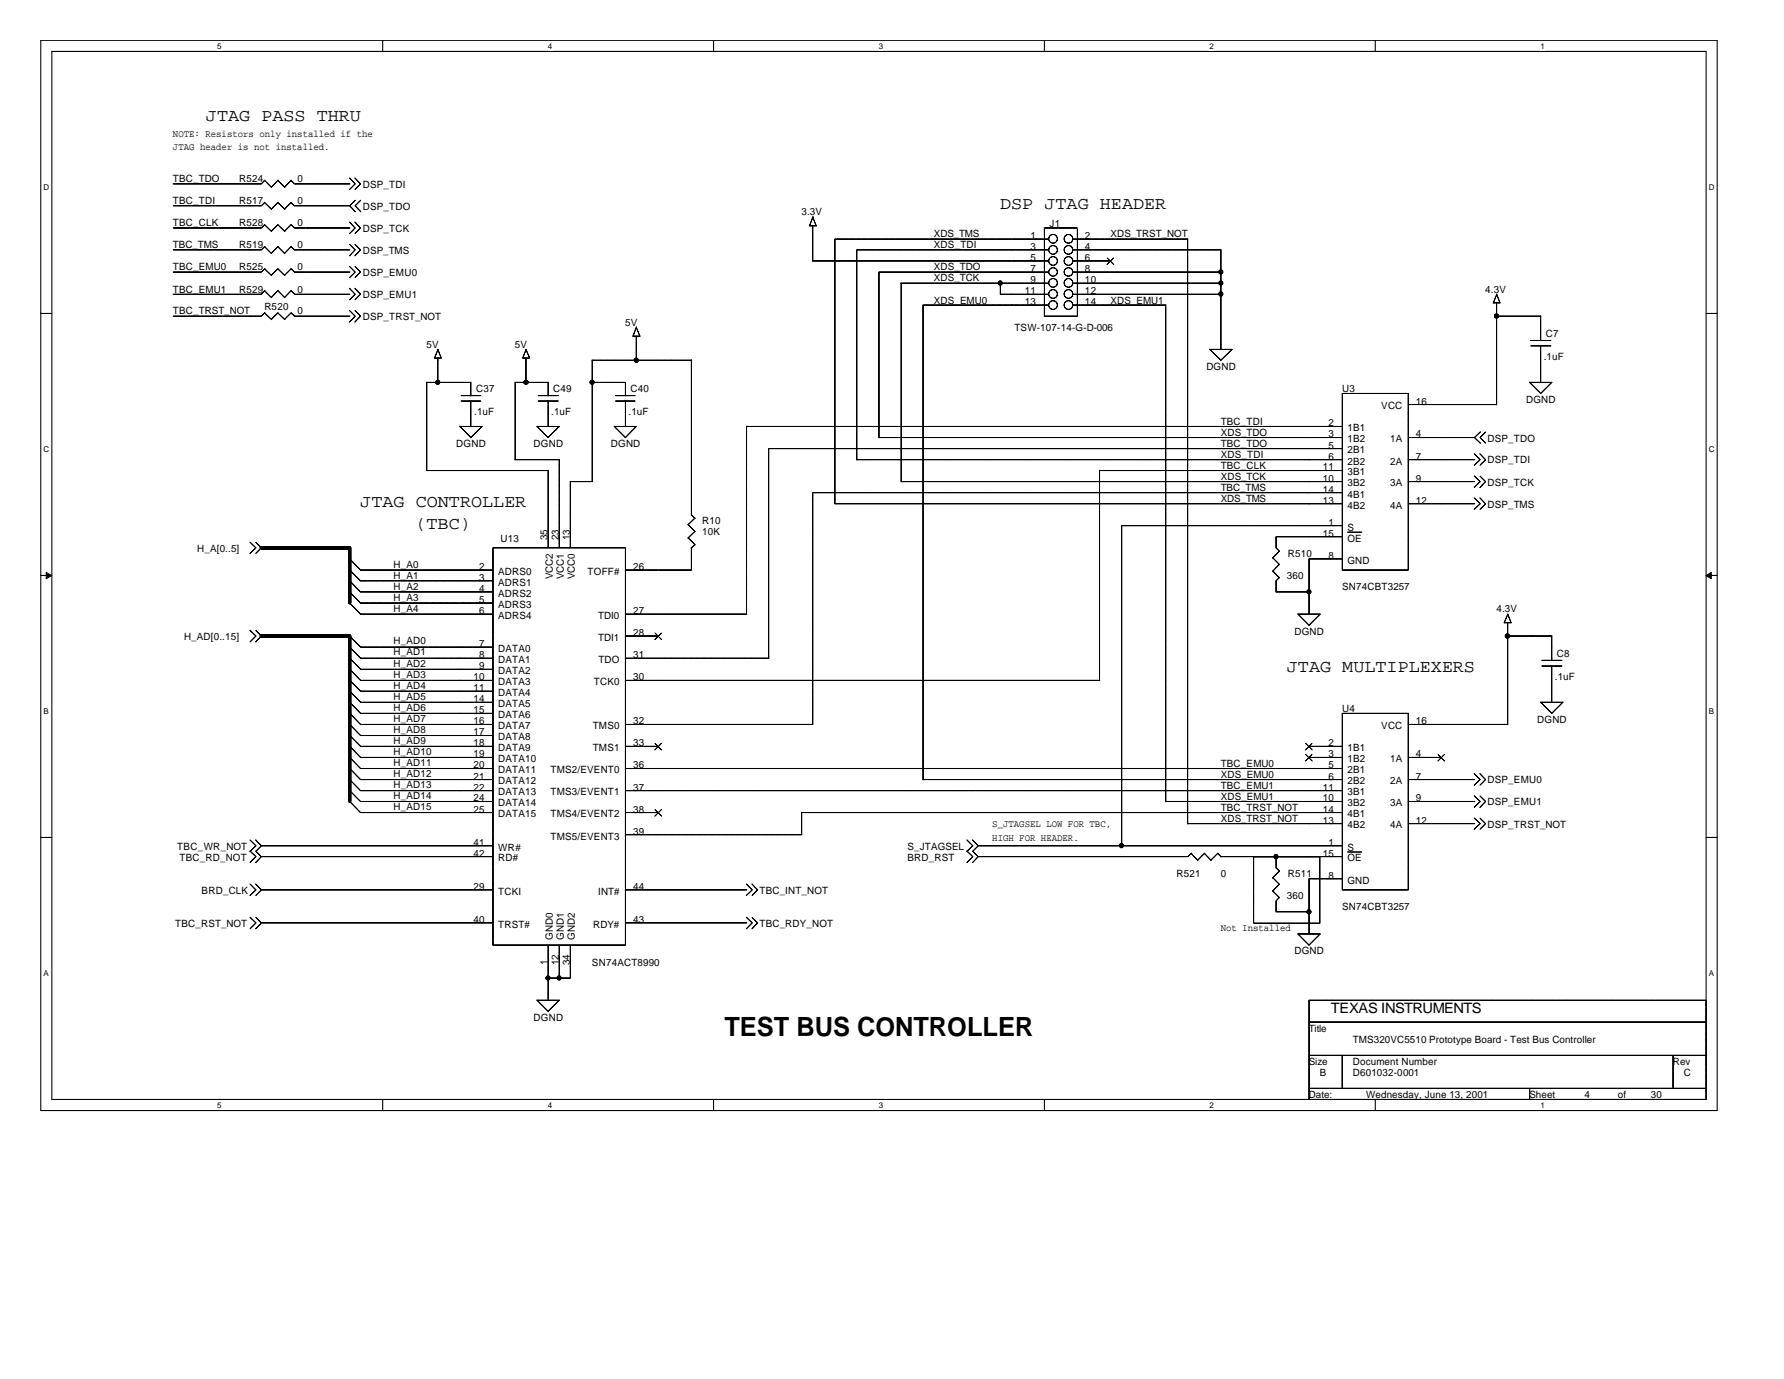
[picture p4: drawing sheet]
<svg xmlns="http://www.w3.org/2000/svg" width="279mm" height="216mm" viewBox="0 0 279 216" stroke-linecap="round" stroke-linejoin="round" font-family="sans-serif">
<path d="M6.4 6.3h262.5v167.6h-262.5zM8.1 8.1h259.1v164h-259.1z" fill="none" stroke="#000" stroke-width=".17"/>
<g fill="#fff">
<path d="M34 6.6h.7v1.4h-.7z"/>
<path d="M34 172.4h.7v1.4h-.7z"/>
</g>
<path d="M59.9 6.3v1.8M59.9 172.1v1.8" fill="none" stroke="#000" stroke-width=".17"/>
<g fill="#fff">
<path d="M85.8 6.6h.7v1.4h-.7z"/>
<path d="M85.8 172.4h.7v1.4h-.7z"/>
</g>
<path d="M111.8 6.3v1.8M111.8 172.1v1.8" fill="none" stroke="#000" stroke-width=".17"/>
<g fill="#fff">
<path d="M137.6 6.6h.7v1.4h-.7z"/>
<path d="M137.6 172.4h.7v1.4h-.7z"/>
</g>
<path d="M163.6 6.3v1.8M163.6 172.1v1.8" fill="none" stroke="#000" stroke-width=".17"/>
<g fill="#fff">
<path d="M189.4 6.6h.7v1.4h-.7z"/>
<path d="M189.4 172.4h.7v1.4h-.7z"/>
</g>
<path d="M215.4 6.3v1.8M215.4 172.1v1.8" fill="none" stroke="#000" stroke-width=".17"/>
<g fill="#fff">
<path d="M241.3 6.6h.6v1.4h-.6z"/>
<path d="M241.3 172.4h.6v1.4h-.6z"/>
<path d="M6.8 28.6h.9v1.4h-.9z"/>
<path d="M267.6 28.6h.9v1.4h-.9z"/>
<path d="M6.8 69.6h.9v1.4h-.9z"/>
<path d="M267.6 69.6h.9v1.4h-.9z"/>
</g>
<path d="M6.4 49.1h1.7M267.2 49.1h1.7" fill="none" stroke="#000" stroke-width=".17"/>
<g fill="#fff">
<path d="M6.8 110.6h.8v1.4h-.8z"/>
<path d="M267.6 110.6h.8v1.4h-.8z"/>
</g>
<path d="M6.4 90.1h1.7M267.2 90.1h1.7" fill="none" stroke="#000" stroke-width=".17"/>
<g fill="#000" stroke="#000" stroke-width=".16">
<path d="M7.2 89.6l.9 .5-.9 .5z" fill-rule="evenodd"/>
<path d="M267.2 90.1l.8-.5v1z" fill-rule="evenodd"/>
</g>
<g fill="#fff">
<path d="M6.8 151.6h.8v1.4h-.8z"/>
<path d="M267.6 151.6h.8v1.4h-.8z"/>
</g>
<g fill="none" stroke="#000" stroke-width=".17">
<path d="M41.4 28.2l1.1 1.1M41.4 31.7l1.1 1.1M41.4 35.2l1.1 1M41.4 38.6l1.1 1.1M41.5 28.2l-.6 .6h-13.8M41.5 35.1l-.6 .6h-13.8M41.5 38.6l-.6 .5h-13.8M41.5 31.7l-.6 .5h-13.8M43.5 28.2l1.1 1.1M43.5 31.7l1.1 1.1M43.5 35.2l1.1 1M43.5 38.6l1.1 1.1"/>
<path d="M43.6 28.2l-1.1 1.1M43.6 31.7l-1.1 1M43.6 35.1l-1.1 1.1M43.6 38.6l-1.1 1.1M45.6 28.2l.6 .6M45.6 31.7l.6 .6M45.6 35.2l.6 .5M45.6 38.6l.6 .6M45.6 28.2l-1 1.1M45.6 31.7l-1 1M45.6 35.1l-1 1.1M45.6 38.6l-1 1.1"/>
<path d="M46.1 28.8h8.7M46.1 35.7h8.7M46.1 39.1h8.7M46.1 32.2h8.7M54.7 27.9l.9 .9-.9 .9M54.7 34.8l.9 .9-.9 .9M54.7 38.2l.9 .9-.9 1M55.6 27.9l.9 .9-.9 .9M55.6 34.8l.9 .9-.9 .9M55.6 38.2l.9 .9-.9 1M55.7 31.3l-.9 .9 .9 1M56.5 31.3l-.9 .9 .9 1"/>
<path d="M126.7 35.4h1.1M127.3 35.4v5.5M127.3 34l.5 1.4M127.3 33.9l-.5 1.5M163.5 35.7h5.2M163.6 35.9v13.6M164.3 37.4h-33.5v41.5M164.3 39.1h-30.1v32.9M168.1 37.4h17.9M168.1 39.1h23.2M168.7 35.9v13.6h-5.2M186 37.4v91.6"/>
<path d="M191.2 39.1v15.6M41.4 42.1l1.1 1M41.4 45.5l1.1 1.1M41.4 49l1.1 1M41.5 42l-.6 .6h-13.8M41.5 45.5l-.6 .6h-13.8M41.5 48.9l-.6 .6h-13.8M43.5 42.1l1.1 1M43.5 45.5l1.1 1.1M43.5 49l1.1 1M43.6 42l-1.1 1.1M43.6 45.5l-1.1 1.1"/>
<path d="M43.6 48.9l-1.1 1.1M45.6 42.1l.6 .5M45.6 45.5l.6 .6M45.6 49l.6 .5M45.6 42l-1 1.1M45.6 45.5l-1 1.1M45.6 48.9l-1 1.1M46.1 42.6h8.7M46.1 46.1h8.7M46.1 49.5h8.7M54.7 41.7l.9 .9-.9 .9M54.7 45.1l.9 1-.9 .9"/>
<path d="M54.7 48.6l.9 .9-.9 .9M55.6 41.7l.9 .9-.9 .9M55.6 45.1l.9 1-.9 .9M55.6 48.6l.9 .9-.9 .9M66.8 59.9h7M66.8 59.8v13.9M68 56.1h1.1M68.6 56.1v3.8M68.6 54.7l.5 1.4M68.6 54.7l-.5 1.4M73.7 59.9v2.1M80.7 59.9h5.2"/>
<path d="M80.7 59.8v12.2M81.8 56.1h1.1M82.4 56.1v3.8M82.4 54.7l.6 1.4M82.4 54.7l-.5 1.4M85.8 59.9v2.1M92.7 59.9h5.3M92.7 56.4v19M92.7 56.4h15.6M98 59.9v2.1M99.1 52.6h1.1M99.6 52.6v3.8"/>
<path d="M99.6 51.2l.6 1.5M99.7 51.2l-.6 1.4M108.3 56.4v24.2l.6 .6M127.3 40.9h37M141.1 44.3h23.2M141.1 44.3v31.1M156.7 46.1h7.5M156.7 44.3v1.8M164.2 47.8h-19.6v74.3M164.3 42.6h-26.6v25.9M168.1 42.6h23.2M168.1 46.1h23.2"/>
<path d="M168.1 40.9h5.8M168.1 44.3h23.2M168.1 47.8h14.5M182.6 47.8v77.7M189.4 54.7l1.8 1.7M189.5 54.7h3.5M192.9 54.7l-1.7 1.7M233.8 47.4h1.1M234.3 49.5h7M234.4 47.4v16M234.4 46.1l.5 1.4M234.4 46l-.5 1.4"/>
<path d="M239.5 59.8l1.8 1.8M239.6 59.9h3.5M239.7 54.2h3.2M239.7 53.3h3.2M241.3 49.5v3.8M241.3 54.1v5.8M243 59.9l-1.7 1.7M66.8 73.7h19M72 66.7l1.7 1.8M72 66.8h3.5M72.2 62.8h3.1M72.2 61.9h3.1"/>
<path d="M73.7 62.7v4.1M75.5 66.8l-1.8 1.7M80.6 72h7M84.1 66.7l1.7 1.8M84.1 66.8h3.5M84.3 62.8h3.2M84.3 61.9h3.2M85.8 62.7v4.1M85.8 73.6v12.2M87.6 66.8l-1.8 1.7M87.6 71.9v13.9M89.3 75.4v10.4"/>
<path d="M89.3 75.4h3.5M96.2 66.7l1.8 1.8M96.2 66.8h3.5M96.4 62.8h3.1M96.4 61.9h3.1M98 62.7v4.1M99.6 66.8l-1.7 1.7M116.9 66.8h93.3M116.9 66.7v29.4M120.4 70.2h89.8M120.4 70.2v32.8M127.3 77.1v36.3"/>
<path d="M127.3 77.1h82.9M130.8 78.9h79.4M134.2 72h76M137.7 68.5h72.5M141.1 75.4h69.1M172.2 73.7h38M172.2 73.6v32.9M210.2 61.6h10.3v27.6h-10.3zM220.5 68.5h10.5M220.5 72h10.5M220.5 75.4h10.5M220.5 78.9h10.5"/>
<path d="M220.5 63.3h13.9M230.9 71l.9 1-.9 .9M230.9 74.5l.9 .9-.9 .9M230.9 77.9l.9 1-.9 .9M231.8 71l.9 1-.9 .9M231.8 74.5l.9 .9-.9 .9M231.8 77.9l.9 1-.9 .9M231.9 67.6l-1 .9 1 .9M232.7 67.6l-.9 .9 .9 .9M39.2 98.7l.9 .9-.9 .9M39.2 84.9l.9 .9-.9 .9M40 98.7l.9 .9-.9 .9"/>
<path d="M40 84.9l.9 .9-.9 .9M54.7 99.5l1.8 1.8h20.7M54.7 89.2l1.8 1.7M54.7 92.6l1.8 1.8M54.7 87.5l1.8 1.7M54.7 94.4l1.8 1.7M54.7 90.9l1.8 1.8M56.4 96.1h20.8M56.4 89.2h20.8M56.4 90.9h20.8M56.4 92.7h20.8M56.4 94.4h20.8"/>
<path d="M77.2 85.8h20.8v62.2h-20.8zM98 96.1h19M98 89.2h10.3M98 99.6h5.1M107.8 82.1l1.1 1.1M107.8 84.2l1.1 1.1M108.3 85.8v3.4M108.8 81.1l-1.1 1.1M108.8 83.2l-1.1 1.1M108.8 85.3l-.6 .5M175.6 82.3h34.6M175.7 82.3v50.2"/>
<path d="M199.3 87.3l1.1 1.1M199.3 89.4l1.1 1.1M199.8 90.9v1.8h5.3M200.4 86.3l-1.1 1.1M200.4 88.4l-1.1 1.1M200.4 90.4l-.6 .6M203.2 96.1l1.8 1.8M203.3 96.1h3.5M206.7 96.1l-1.7 1.8M210.2 87.5h-5.2v8.7M210.2 84h-10.4v1.8l.6 .5M235.5 97.5h1.1"/>
<path d="M236.1 99.6h6.9M236.1 97.5v16M236.1 96.1l.6 1.4M236.2 96.1l-.6 1.4M243 99.5v3.9M54.7 108.2l1.8 1.7h20.7M54.7 111.6l1.8 1.8h20.7M54.7 115.1l1.8 1.7h20.7M54.7 118.5l1.8 1.8h20.7M54.7 104.7l1.8 1.8h20.7M54.7 101.3l1.8 1.7h20.7M54.7 103l1.8 1.8h20.7"/>
<path d="M54.7 106.5l1.8 1.7h20.7M54.7 109.9l1.8 1.8h20.7M54.7 113.4l1.8 1.8h20.7M54.7 116.8l1.8 1.8h20.7M98 113.4h29.3M98 116.8h5.1M98 106.5h74.2M98 103h22.4M205 116.8h5.2M205 118.6h5.2M210.2 111.7h10.3v27.6h-10.3zM220.5 113.4h15.6"/>
<path d="M220.5 118.6h5.3M241.3 109.9l1.7 1.8M241.3 109.9h3.5M241.5 104.3h3.1M241.5 103.4h3.1M243 104.2v5.8M244.8 109.9l-1.8 1.8M6.4 131.1h1.7M39.2 131.5l.9 .9-.9 .9M39.2 138.4l.9 .9-.9 .9M39.2 133.2l.9 .9-.9 1M40 131.5l.9 .9"/>
<path d="M40 138.4l.9 .9M40 133.2l.9 .9M40.9 132.4l-.9 .9M40.9 139.3l-.9 .9M40.9 134.1l-.9 1M40.9 134.1h36.3M40.9 139.3h36.3M40.9 132.4h36.3M54.7 122l1.8 1.8h20.7M54.7 125.4l1.8 1.8h20.7M54.7 120.3l1.8 1.8h20.7M54.7 123.7l1.8 1.8h20.7"/>
<path d="M98 120.3h112.2M98 123.8h112.2M98 139.3h19M98 127.2h5.1M98 130.7h27.6M116.9 138.4l.9 .9-.9 .9M117.8 138.4l.9 .9-.9 .9M125.6 127.2h84.6M125.6 127.2v3.5M144.6 122.1h65.6M151.4 131.5l1 .9-1 .9M151.4 133.2l1 .9-1 1"/>
<path d="M152.3 131.5l.9 .9M152.3 133.2l.9 .9M153.2 132.4l-.9 .9M153.2 134.1l-.9 1M153.2 132.4h57M182.6 125.5h27.6M186 129h24.2M186.6 133.6l1 1.1M186.6 133.6l-.6 .5h-32.8M188.6 133.6l1.1 1.1M188.7 133.6l-1.1 1.1M190.7 133.6l.6 .6"/>
<path d="M190.7 133.6l-1.1 1.1M191.2 134.1h19M199.3 137.4l1.1 1.1M199.3 139.5l1.1 1.1M199.8 134.1v1.8l.6 .5M200.4 136.4l-1.1 1.1M200.4 138.4l-1.1 1.1M210.2 137.6h-5.2v8.7M220.5 122.1h10.5M220.5 125.5h10.5M220.5 129h10.5M230.9 124.6l.9 .9-.9 .9"/>
<path d="M230.9 128.1l.9 .9-.9 .8M230.9 121.1l.9 1-.9 .8M231.8 124.6l.9 .9-.9 .9M231.8 128.1l.9 .9-.9 .8M231.8 121.1l.9 1-.9 .8M267.2 131.1h1.7M39.2 143.6l.9 .9-.9 .9M40 143.6l.9 .9M40.9 144.5l-.9 .9M40.9 144.5h36.3M84.1 156.6l1.7 1.7M84.1 156.6h3.5"/>
<path d="M85.8 148v8.6M85.8 153.1h3.6M87.6 156.6l-1.8 1.8M87.6 148v5.1M89.3 148v5.1M98 144.5h19M116.9 143.6l.9 .9-.9 .9M117.8 143.6l.9 .9-.9 .9M199.8 141.1v1.7h5.3M200.4 140.5l-.6 .6M203.2 146.2l1.8 1.8M203.3 146.2h3.5"/>
<path d="M205 156.6h62.2v15.5h-62.2zM206.7 146.2l-1.7 1.8M205 160h62.2M205 165.2h62.2M205 170.4h62.2M210.2 165.2v5.2M239.6 170.4v1.7M262 165.2v5.2"/>
<circle cx="164.9" cy="39.1" r=".68"/>
<circle cx="164.9" cy="37.4" r=".68"/>
<circle cx="167.3" cy="39.1" r=".68"/>
<circle cx="167.3" cy="37.4" r=".68"/>
<circle cx="164.9" cy="47.8" r=".68"/>
<circle cx="164.9" cy="44.3" r=".68"/>
<circle cx="164.9" cy="40.9" r=".68"/>
<circle cx="164.9" cy="46" r=".68"/>
<circle cx="164.9" cy="42.6" r=".67"/>
<circle cx="167.3" cy="47.8" r=".68"/>
<circle cx="167.3" cy="40.9" r=".68"/>
<circle cx="167.3" cy="44.3" r=".68"/>
<circle cx="167.3" cy="46" r=".68"/>
<circle cx="167.3" cy="42.6" r=".67"/>
</g>
<g fill="none" stroke="#000" stroke-width=".16">
<path d="M173.4 40.4l1.1 1M174.4 40.4l-1 1M102.6 99.1l1 1.1M103.6 99.1l-1.1 1.1M211 83.3h2.3M102.6 116.4l1 1M103.6 116.4l-1.1 1M204.5 116.4l1 1M204.5 118.1l1 1.1M205.5 116.4l-1.1 1M205.5 118.1l-1.1 1.1M225.2 118.1l1.1 1.1"/>
<path d="M226.2 118.1l-1 1.1M102.6 126.7l1 1.1M103.6 126.7l-1.1 1.1M196.3 134.2h10.4v10.3h-10.4zM211 133.4h2.3"/>
</g>
<path d="M40.9 99.6h13.9M40.9 85.8h13.9M54.8 85.7v8.7M54.8 99.5v26" fill="none" stroke="#000" stroke-width=".51"/>
<g fill="#000" stroke="#000" stroke-width=".17">
<circle cx="68.5" cy="59.8" r=".32"/>
<circle cx="82.4" cy="59.8" r=".33"/>
<circle cx="92.7" cy="59.8" r=".32"/>
<circle cx="99.6" cy="56.4" r=".33"/>
<circle cx="156.6" cy="44.3" r=".32"/>
<circle cx="191.2" cy="46" r=".33"/>
<circle cx="191.2" cy="44.3" r=".32"/>
<circle cx="191.2" cy="42.6" r=".32"/>
<circle cx="234.4" cy="49.5" r=".32"/>
<circle cx="205" cy="92.7" r=".32"/>
<circle cx="236.1" cy="99.6" r=".33"/>
<circle cx="175.6" cy="132.4" r=".33"/>
<circle cx="199.8" cy="134.1" r=".33"/>
<circle cx="85.8" cy="153.1" r=".32"/>
<circle cx="87.6" cy="153.1" r=".32"/>
<circle cx="205" cy="142.8" r=".33"/>
</g>
<text font-size="4.1" x="113.5" y="162.2">TEST BUS CONTROLLER</text>
<g font-size="2.8">
<text x="32.3" y="18.9">JTAG PASS THRU</text>
<text x="156.6" y="32.7">DSP JTAG HEADER</text>
<text x="56.4" y="79.4">JTAG CONTROLLER</text>
<text x="65.1" y="82.8">(TBC)</text>
<text x="201.5" y="105.3">JTAG MULTIPLEXERS</text>
</g>
<text font-size="2.2" x="208.4" y="158.7">TEXAS INSTRUMENTS</text>
<g font-size="1.6">
<text x="27.1" y="21.4">NOTE: Resistors only installed if the</text>
<text x="27.1" y="23.5">JTAG header is not installed.</text>
<text x="27.1" y="28.5">TBC_TDO</text>
<text x="37.5" y="28.5">R524</text>
<text x="46.6" y="28.5">0</text>
<text x="56.8" y="29.4">DSP_TDI</text>
<text x="27.1" y="32">TBC_TDI</text>
<text x="27.1" y="35.4">TBC_CLK</text>
<text x="37.5" y="32">R517</text>
<text x="37.5" y="35.4">R528</text>
<text x="46.6" y="32">0</text>
<text x="46.6" y="35.4">0</text>
<text x="56.8" y="32.9">DSP_TDO</text>
<text x="125.5" y="33.7">3.3V</text>
<text x="164.4" y="35.6">J1</text>
<text x="27.1" y="38.9">TBC_TMS</text>
<text x="37.5" y="38.9">R519</text>
<text x="46.6" y="38.9">0</text>
<text x="56.8" y="36.3">DSP_TCK</text>
<text x="56.8" y="39.8">DSP_TMS</text>
<text x="146.3" y="38.9">XDS_TDI</text>
<text x="146.3" y="37.2">XDS_TMS</text>
<text x="161.4" y="37.4">1</text>
<text x="161.4" y="39.1">3</text>
<text x="161.4" y="40.9">5</text>
<text x="169.9" y="37.4">2</text>
<text x="169.9" y="39.1">4</text>
<text x="169.9" y="40.9">6</text>
<text x="173.9" y="37.2">XDS_TRST_NOT</text>
<text x="27.1" y="42.3">TBC_EMU0</text>
<text x="27.1" y="45.8">TBC_EMU1</text>
<text x="37.5" y="42.3">R525</text>
<text x="37.5" y="45.8">R529</text>
<text x="46.6" y="42.3">0</text>
<text x="46.6" y="45.8">0</text>
<text x="56.8" y="43.2">DSP_EMU0</text>
<text x="56.8" y="46.7">DSP_EMU1</text>
<text x="146.3" y="47.5">XDS_EMU0</text>
<text x="146.3" y="42.3">XDS_TDO</text>
<text x="146.3" y="44.1">XDS_TCK</text>
<text x="160.5" y="46.1">11</text>
<text x="160.5" y="47.8">13</text>
<text x="161.4" y="42.6">7</text>
<text x="161.4" y="44.3">9</text>
<text x="169.9" y="42.6">8</text>
<text x="169.9" y="44.3">10</text>
<text x="169.9" y="46.1">12</text>
<text x="169.9" y="47.8">14</text>
<text x="173.9" y="47.5">XDS_EMU1</text>
<text x="232.6" y="45.8">4.3V</text>
<text x="27.1" y="49.2">TBC_TRST_NOT</text>
<text x="41.4" y="48.6">R520</text>
<text x="46.6" y="49.2">0</text>
<text x="56.8" y="50.1">DSP_TRST_NOT</text>
<text x="97.9" y="51">5V</text>
<text x="158.9" y="51.9">TSW-107-14-G-D-006</text>
<text x="242.1" y="52.7">C7</text>
<text x="66.8" y="54.4">5V</text>
<text x="80.6" y="54.4">5V</text>
<text x="188.9" y="57.9">DGND</text>
<text x="241.8" y="56.3">.1uF</text>
<text x="74.3" y="65">.1uF</text>
<text x="74.6" y="61.3">C37</text>
<text x="86.3" y="65">.1uF</text>
<text x="86.7" y="61.3">C49</text>
<text x="98.4" y="65">.1uF</text>
<text x="98.8" y="61.3">C40</text>
<text x="210.2" y="61.3">U3</text>
<text x="216.3" y="64.1">VCC</text>
<text x="221.7" y="63.3">16</text>
<text x="239" y="63.1">DGND</text>
<text x="71.5" y="70">DGND</text>
<text x="83.6" y="70">DGND</text>
<text x="95.7" y="70">DGND</text>
<text x="191.2" y="68.2">XDS_TDO</text>
<text x="191.2" y="71.7">XDS_TDI</text>
<text x="191.2" y="66.5">TBC_TDI</text>
<text x="191.2" y="70">TBC_TDO</text>
<text x="208.1" y="66.8">2</text>
<text x="208.1" y="68.5">3</text>
<text x="208.1" y="70.2">5</text>
<text x="208.1" y="72">6</text>
<text x="211" y="69.3">1B2</text>
<text x="211" y="71">2B1</text>
<text x="211" y="67.5">1B1</text>
<text x="217.7" y="69.3">1A</text>
<text x="221.7" y="68.5">4</text>
<text x="221.7" y="72">7</text>
<text x="233" y="69.1">DSP_TDO</text>
<text x="191.2" y="75.1">XDS_TCK</text>
<text x="191.2" y="76.9">TBC_TMS</text>
<text x="191.2" y="73.4">TBC_CLK</text>
<text x="207.2" y="77.1">14</text>
<text x="207.2" y="73.7">11</text>
<text x="207.2" y="75.4">10</text>
<text x="211" y="76.2">3B2</text>
<text x="211" y="72.7">2B2</text>
<text x="211" y="77.9">4B1</text>
<text x="211" y="74.4">3B1</text>
<text x="217.7" y="72.7">2A</text>
<text x="217.7" y="76.2">3A</text>
<text x="221.7" y="75.4">9</text>
<text x="233" y="72.6">DSP_TDI</text>
<text x="233" y="76">DSP_TCK</text>
<text x="110" y="82.1">R10</text>
<text x="110" y="83.8">10K</text>
<text x="191.2" y="78.6">XDS_TMS</text>
<text x="207.2" y="78.9">13</text>
<text x="208.1" y="82.3">1</text>
<text x="211" y="79.6">4B2</text>
<text x="211" y="83.1">S</text>
<text x="217.7" y="79.6">4A</text>
<text x="221.7" y="78.9">12</text>
<text x="233" y="79.5">DSP_TMS</text>
<text x="30.9" y="86.4">H_A[0..5]</text>
<text x="61.6" y="89">H_A0</text>
<text x="75.1" y="89.2">2</text>
<text x="78.4" y="84.8">U13</text>
<text x="85.8" y="84.6" transform="rotate(-90 85.8 84.6)">35</text>
<text x="87.5" y="84.6" transform="rotate(-90 87.5 84.6)">23</text>
<text x="89.2" y="84.6" transform="rotate(-90 89.2 84.6)">13</text>
<text x="99.1" y="89.2">26</text>
<text x="201.7" y="87.2">R510</text>
<text x="207.2" y="84">15</text>
<text x="208.1" y="87.5">8</text>
<text x="211" y="88.3">GND</text>
<text x="211" y="84.8">OE</text>
<text x="61.6" y="95.9">H_A4</text>
<text x="61.6" y="94.1">H_A3</text>
<text x="61.6" y="90.7">H_A1</text>
<text x="61.6" y="92.4">H_A2</text>
<text x="75.1" y="90.9">3</text>
<text x="75.1" y="92.7">4</text>
<text x="75.1" y="94.4">5</text>
<text x="78" y="90">ADRS0</text>
<text x="78" y="91.7">ADRS1</text>
<text x="78" y="93.4">ADRS2</text>
<text x="78" y="95.2">ADRS3</text>
<text x="86.6" y="90.7" transform="rotate(-90 86.6 90.7)">VCC2</text>
<text x="88.3" y="90.7" transform="rotate(-90 88.3 90.7)">VCC1</text>
<text x="90" y="90.7" transform="rotate(-90 90 90.7)">VCC0</text>
<text x="92" y="90">TOFF#</text>
<text x="201.5" y="90.7">360</text>
<text x="210.2" y="92.4">SN74CBT3257</text>
<text x="234.4" y="95.9">4.3V</text>
<text x="28.8" y="100.2">H_AD[0..15]</text>
<text x="61.6" y="100.9">H_AD0</text>
<text x="75.1" y="96.1">6</text>
<text x="75.1" y="101.3">7</text>
<text x="78" y="96.9">ADRS4</text>
<text x="93.7" y="100.3">TDI1</text>
<text x="93.7" y="96.9">TDI0</text>
<text x="99.1" y="99.6">28</text>
<text x="99.1" y="96.1">27</text>
<text x="202.7" y="99.4">DGND</text>
<text x="61.6" y="104.4">H_AD2</text>
<text x="61.6" y="107.8">H_AD4</text>
<text x="61.6" y="106.1">H_AD3</text>
<text x="61.6" y="102.6">H_AD1</text>
<text x="74.2" y="106.5">10</text>
<text x="75.1" y="103">8</text>
<text x="75.1" y="104.8">9</text>
<text x="78" y="102.1">DATA0</text>
<text x="78" y="103.8">DATA1</text>
<text x="78" y="105.5">DATA2</text>
<text x="78" y="107.3">DATA3</text>
<text x="93" y="107.3">TCK0</text>
<text x="93.7" y="103.8">TDO</text>
<text x="99.1" y="106.5">30</text>
<text x="99.1" y="103">31</text>
<text x="243.5" y="106.4">.1uF</text>
<text x="243.8" y="102.8">C8</text>
<text x="61.6" y="111.3">H_AD6</text>
<text x="61.6" y="109.5">H_AD5</text>
<text x="61.6" y="113">H_AD7</text>
<text x="74.2" y="108.2">11</text>
<text x="74.2" y="109.9">14</text>
<text x="74.2" y="111.7">15</text>
<text x="74.2" y="113.4">16</text>
<text x="78" y="109">DATA4</text>
<text x="78" y="110.7">DATA5</text>
<text x="78" y="112.4">DATA6</text>
<text x="99.1" y="113.4">32</text>
<text x="210.2" y="111.4">U4</text>
<text x="221.7" y="113.4">16</text>
<text x="240.7" y="113.2">DGND</text>
<text x="61.6" y="118.2">H_AD10</text>
<text x="61.6" y="119.9">H_AD11</text>
<text x="61.6" y="114.7">H_AD8</text>
<text x="61.6" y="116.5">H_AD9</text>
<text x="74.2" y="115.1">17</text>
<text x="74.2" y="116.8">18</text>
<text x="74.2" y="118.6">19</text>
<text x="78" y="114.2">DATA7</text>
<text x="78" y="115.9">DATA8</text>
<text x="78" y="117.6">DATA9</text>
<text x="78" y="119.3">DATA10</text>
<text x="92.8" y="114.2">TMS0</text>
<text x="92.8" y="117.6">TMS1</text>
<text x="99.1" y="116.8">33</text>
<text x="208.1" y="116.8">2</text>
<text x="208.1" y="118.6">3</text>
<text x="211" y="119.3">1B2</text>
<text x="211" y="117.6">1B1</text>
<text x="216.3" y="114.2">VCC</text>
<text x="217.7" y="119.3">1A</text>
<text x="221.7" y="118.6">4</text>
<text x="61.6" y="125.1">H_AD14</text>
<text x="61.6" y="123.4">H_AD13</text>
<text x="61.6" y="121.6">H_AD12</text>
<text x="74.2" y="120.3">20</text>
<text x="74.2" y="122">21</text>
<text x="74.2" y="123.8">22</text>
<text x="74.2" y="125.5">24</text>
<text x="78" y="121.1">DATA11</text>
<text x="78" y="122.8">DATA12</text>
<text x="78" y="124.5">DATA13</text>
<text x="86.2" y="121.1">TMS2/EVENT0</text>
<text x="86.2" y="124.5">TMS3/EVENT1</text>
<text x="99.1" y="120.3">36</text>
<text x="99.1" y="123.8">37</text>
<text x="191.2" y="120.1">TBC_EMU0</text>
<text x="191.2" y="125.3">XDS_EMU1</text>
<text x="191.2" y="121.8">XDS_EMU0</text>
<text x="191.2" y="123.5">TBC_EMU1</text>
<text x="207.2" y="123.8">11</text>
<text x="207.2" y="125.5">10</text>
<text x="208.1" y="120.3">5</text>
<text x="208.1" y="122">6</text>
<text x="211" y="121.1">2B1</text>
<text x="211" y="122.8">2B2</text>
<text x="211" y="124.5">3B1</text>
<text x="217.7" y="122.8">2A</text>
<text x="221.7" y="122">7</text>
<text x="221.7" y="125.5">9</text>
<text x="233" y="122.6">DSP_EMU0</text>
<text x="61.6" y="126.8">H_AD15</text>
<text x="74.2" y="127.2">25</text>
<text x="78" y="126.2">DATA14</text>
<text x="78" y="128">DATA15</text>
<text x="86.2" y="128">TMS4/EVENT2</text>
<text x="86.2" y="131.4">TMS5/EVENT3</text>
<text x="99.1" y="127.2">38</text>
<text x="99.1" y="130.7">39</text>
<text x="155.4" y="129.5">S_JTAGSEL LOW FOR TBC,</text>
<text x="155.4" y="131.7">HIGH FOR HEADER.</text>
<text x="191.2" y="128.7">XDS_TRST_NOT</text>
<text x="191.2" y="127">TBC_TRST_NOT</text>
<text x="207.2" y="127.2">14</text>
<text x="207.2" y="128.9">13</text>
<text x="211" y="126.2">3B2</text>
<text x="211" y="128">4B1</text>
<text x="211" y="129.7">4B2</text>
<text x="217.7" y="126.2">3A</text>
<text x="217.7" y="129.7">4A</text>
<text x="221.7" y="128.9">12</text>
<text x="233" y="126.1">DSP_EMU1</text>
<text x="233" y="129.6">DSP_TRST_NOT</text>
<text x="27.8" y="133">TBC_WR_NOT</text>
<text x="28.1" y="134.7">TBC_RD_NOT</text>
<text x="74.2" y="134.1">42</text>
<text x="74.2" y="132.4">41</text>
<text x="78" y="134.9">RD#</text>
<text x="78" y="133.2">WR#</text>
<text x="142.1" y="133">S_JTAGSEL</text>
<text x="142.1" y="134.7">BRD_RST</text>
<text x="184.3" y="137.3">R521</text>
<text x="191.2" y="137.3">0</text>
<text x="201.7" y="137.3">R511</text>
<text x="207.2" y="134.1">15</text>
<text x="208.1" y="132.4">1</text>
<text x="208.1" y="137.6">8</text>
<text x="211" y="133.2">S</text>
<text x="211" y="134.9">OE</text>
<text x="31.6" y="139.9">BRD_CLK</text>
<text x="74.2" y="139.3">29</text>
<text x="78" y="140.1">TCKI</text>
<text x="93.7" y="140.1">INT#</text>
<text x="99.1" y="139.3">44</text>
<text x="119" y="139.9">TBC_INT_NOT</text>
<text x="201.5" y="140.8">360</text>
<text x="210.2" y="142.5">SN74CBT3257</text>
<text x="211" y="138.3">GND</text>
<text x="27.4" y="145.1">TBC_RST_NOT</text>
<text x="74.2" y="144.5">40</text>
<text x="78" y="145.2">TRST#</text>
<text x="86.6" y="147.2" transform="rotate(-90 86.6 147.2)">GND0</text>
<text x="88.3" y="147.2" transform="rotate(-90 88.3 147.2)">GND1</text>
<text x="90" y="147.2" transform="rotate(-90 90 147.2)">GND2</text>
<text x="92.9" y="145.2">RDY#</text>
<text x="99.1" y="144.5">43</text>
<text x="119" y="145.1">TBC_RDY_NOT</text>
<text x="191.2" y="145.8">Not Installed</text>
<text x="202.7" y="149.4">DGND</text>
<text x="85.8" y="151.1" transform="rotate(-90 85.8 151.1)">1</text>
<text x="87.5" y="151.1" transform="rotate(-90 87.5 151.1)">12</text>
<text x="89.2" y="151.1" transform="rotate(-90 89.2 151.1)">34</text>
<text x="92.7" y="151.2">SN74ACT8990</text>
<text x="83.6" y="159.8">DGND</text>
<text x="205" y="161.5">Title</text>
<text x="205" y="166.7">Size</text>
<text x="211.9" y="163.2">TMS320VC5510 Prototype Board - Test Bus Controller</text>
<text x="211.9" y="166.7">Document Number</text>
<text x="262" y="166.7">Rev</text>
<text x="205" y="171.9">Date:</text>
<text x="206.7" y="168.4">B</text>
<text x="211.9" y="168.4">D601032-0001</text>
<text x="214" y="171.9">Wednesday, June 13, 2001</text>
<text x="239.5" y="171.9">Sheet</text>
<text x="248.2" y="171.9">4</text>
<text x="253.4" y="171.9">of</text>
<text x="258.5" y="171.9">30</text>
<text x="263.7" y="168.4">C</text>
</g>
<g font-size="1.3">
<text x="34" y="7.7">5</text>
<text x="85.8" y="7.7">4</text>
<text x="137.6" y="7.7">3</text>
<text x="189.4" y="7.7">2</text>
<text x="241.3" y="7.7">1</text>
<text x="6.8" y="29.7">D</text>
<text x="267.6" y="29.7">D</text>
<text x="6.8" y="70.7">C</text>
<text x="267.6" y="70.7">C</text>
<text x="6.8" y="111.8">B</text>
<text x="267.6" y="111.8">B</text>
<text x="6.8" y="152.8">A</text>
<text x="267.6" y="152.8">A</text>
<text x="34" y="173.5">5</text>
<text x="85.8" y="173.5">4</text>
<text x="137.6" y="173.5">3</text>
<text x="189.4" y="173.5">2</text>
<text x="241.3" y="173.5">1</text>
</g>
</svg>
